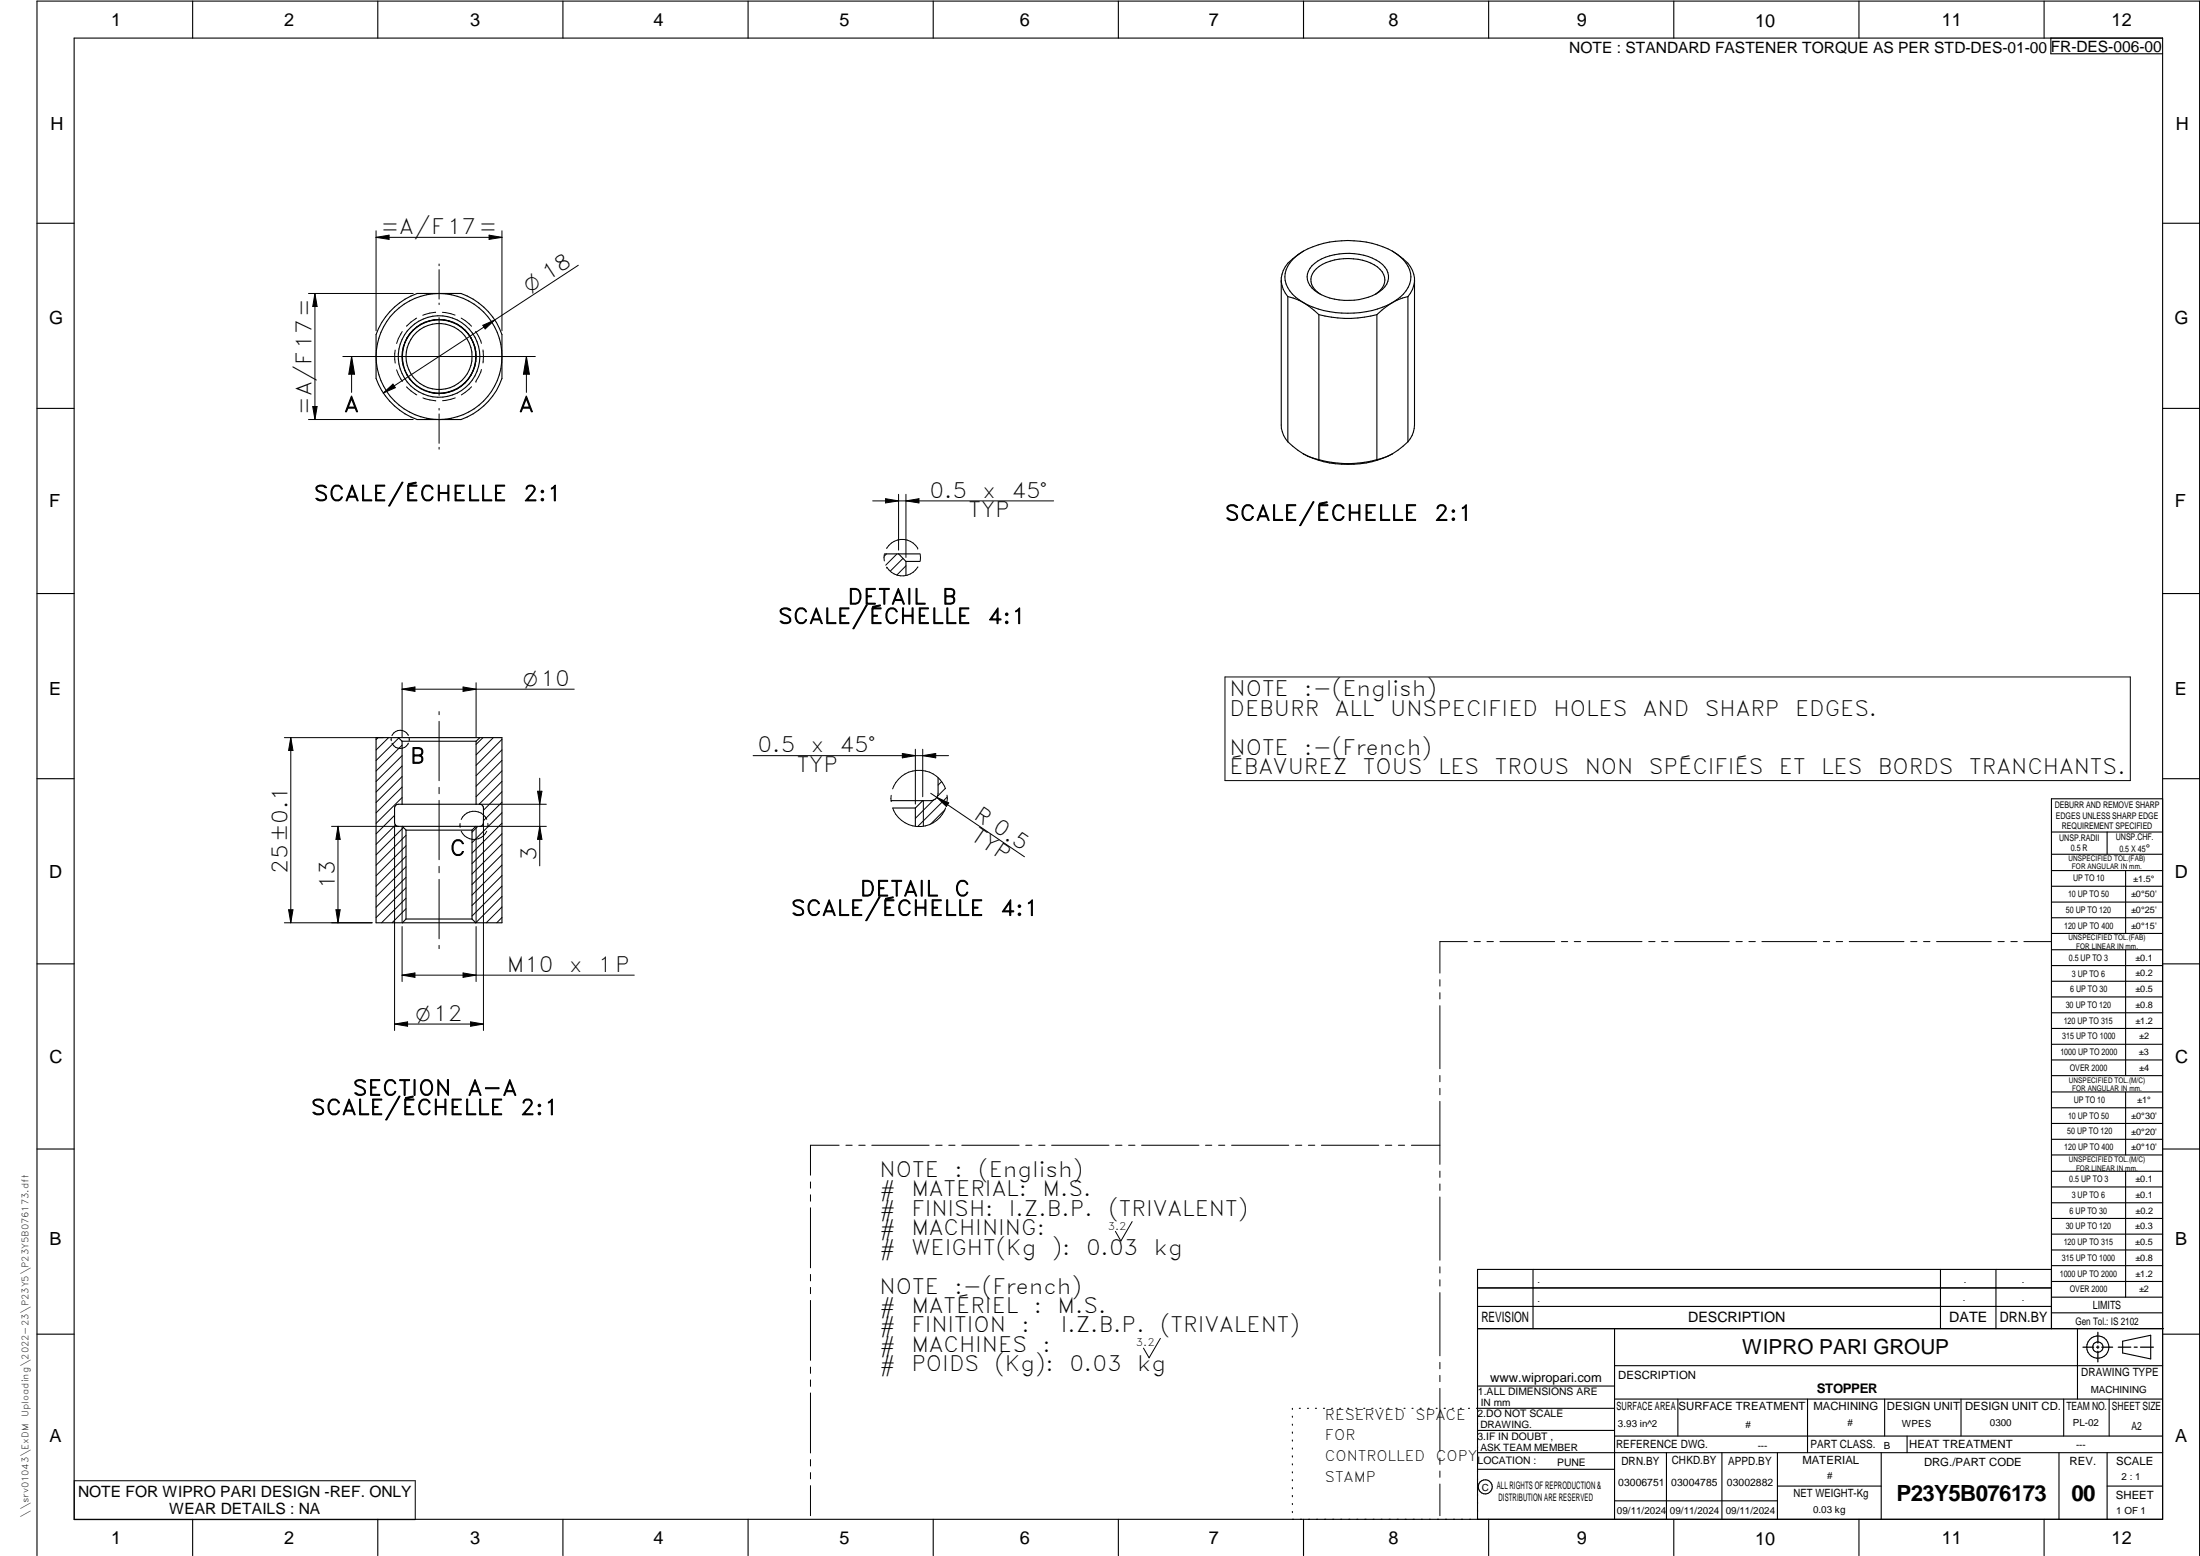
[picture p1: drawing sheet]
<svg xmlns="http://www.w3.org/2000/svg" width="594mm" height="420mm" viewBox="0 0 594 420" stroke-linecap="round" stroke-linejoin="round" font-family="sans-serif">
<g fill="none" stroke="#000" stroke-width=".3">
<path d="M20 10.3h564v400h-564zM52 .3v10M102 .3v10M152 .3v10M202 .3v10M252 .3v10M302 .3v10M352 .3v10M402 .3v10M452 .3v10M502 .3v10M552 .3v10"/>
<path d="M553.8 10.3v4.2h30.2M10 60.3h10M346 76.1a7.4 7.4 0 0 0 1.8 4M352 67.8a26.5 26.5 0 0 1 24 0 14.3 14.3 0 0 1 5.4 5.2l.6 2.1v39.7a7.1 7.1 0 0 1-1.8 4.5M352 67.8a8.7 8.7 0 0 0-5 7 7.7 7.7 0 0 0 3.9 6.2l2.5 1.7 2.7 2.3M352 67.8a14.3 14.3 0 0 0-5.5 5.2l-.5 2.1v39.7a7.1 7.1 0 0 0 1.8 4.5M354.3 71.8a14.9 14.9 0 0 1 12.7-3.1 10.5 10.5 0 0 1 7.5 4.2 4.4 4.4 0 0 1-2 5.8 16.5 16.5 0 0 1-17.5-.3 4.3 4.3 0 0 1-.7-6.6zM371.4 79.5a4.2 4.2 0 0 0 1.8-6.1 11.2 11.2 0 0 0-9-3.6 12.4 12.4 0 0 0-9.3 3.4 3.8 3.8 0 0 0 .9 5.7l.8 .6M377.1 68.5a7.3 7.3 0 0 1 3.6 8.2 9.8 9.8 0 0 1-4.7 5M382 76.1a7.4 7.4 0 0 1-1.8 4M584 60.3h10M106.5 82.9a17.5 17.5 0 0 1 6.1-3.7h11.9a18.2 18.2 0 0 1 11 11.1v11.9a18.1 18.1 0 0 1-11 11.1h-11.9a18.4 18.4 0 0 1-11-11.1v-11.9a17.8 17.8 0 0 1 4.9-7.4z"/>
<path d="M109.3 92.5a9.9 9.9 0 0 0 0 7.6M109.3 92.5a9.9 9.9 0 0 1 15.3-4.1 9.9 9.9 0 0 1 0 15.8 9.9 9.9 0 0 1-15.3-4.1M109.4 92.5a10.4 10.4 0 0 0 0 7.6M111.5 89.2l-.8 1-1.3 2.3M112.5 88.3a10 10 0 0 1 12.6 .4 10 10 0 0 1 2.1 12.6M347.8 80.1v39.2M347.8 80.1a16.7 16.7 0 0 1 5.4 2.3 27 27 0 0 0 22.8-.7M356.1 85v39.1M371.8 85a30.3 30.3 0 0 1-15.7 0M371.8 85v39.1M376 81.7l-1.5 1-2.7 2.3M380.2 80.1v39.2"/>
<path d="M380.2 80.1l-1.5 .4-2.7 1.2M10 110.3h10M109.4 100.1a10 10 0 0 0 17 2.2M347.8 119.3a16.2 16.2 0 0 0 8.3 4.8M380.2 119.3l-2.7 2.3-1.5 1M584 110.3h10M356.1 124.1a29.1 29.1 0 0 0 15.7 0M376 122.6l-1.4 .6-2.8 .9M376 122.6a27.1 27.1 0 0 1-22.8 .6M238.8 149.6h9.6M242.6 149.6l2 2M244.6 151.6h3.8"/>
<path d="M244.6 151.6v3.8M10 160.3h10M584 160.3h10M101.6 199.2h33.9v50h-33.9zM107.6 199.2l1 1M129.6 199.2l-1 1M10 210.3h10M106.8 217.5l.8-.3h22a1.01 1.01 0 0 1 .9 .9v4.1a1.01 1.01 0 0 1-.9 .9h-22a1.01 1.01 0 0 1-1.1-.9v-4.1zM108.6 200.2v17M108.6 200.2h20M128.6 200.2v17M241.1 218.2h6.1"/>
<path d="M247.2 218.2v4.9M249.2 216.2l-2 2M253.3 210v4.2a1.97 1.97 0 0 1-2 2h-10.7M584 215.7h-30v143.1M584 210.3h10M108.7 223.1l.9 1.1M109.6 224.2v24M109.6 224.2h17.9M127.5 224.2v24M128.5 223.1l-1 1.1M554 224.7h30M554 230.7h30"/>
<path d="M554 235.1h30M554 239.3h30M569 224.7v6M574 235.1v17M109.6 248.2l-.9 1M109.6 248.2h17.9M127.5 248.2l1 1M554 243.6h30M554 247.8h30M554 252.1h30M554 256.5h30M574 256.5v33.9"/>
<path d="M10 260.3h10M554 260.7h30M554 265h30M554 269.2h30M554 273.5h30M554 277.7h30M584 260.3h10M554 282h30M554 286.2h30M554 290.4h30M554 294.9h30M554 299.1h30"/>
<path d="M574 294.9v17M10 310.3h10M554 303.4h30M554 307.6h30M554 311.9h30M554 316.3h30M574 316.3v34M584 310.3h10M554 320.5h30M554 324.8h30M554 329h30M554 333.2h30"/>
<path d="M554 337.5h30M399 358.8h185.2M399 352.8h155M399 347.8h155M414 342.8v16M436 358.8v51.5M524 342.8v16M539 342.8v16M554 341.8h30M554 346h30M554 350.3h30M554 354.5h30"/>
<path d="M554 342.8h-155v67.5M561 358.8v19M10 360.3h10M399 374.3h37M436 377.8h148M453.1 377.8v10M488.1 377.8v14.5M508.9 377.8v10M529.5 377.8v10M557.3 377.8v10M569.5 377.8v10M573.2 362.2l7.6-1.6v6.3l-7.6-1.6z"/>
<path d="M584 368.8h-148M584 360.3h10M349 380.3v.3M349 382.4v.3M349 384.6v.3M349 386.7v.3M349 388.8v.3M349 391v.3M349 393.1v.3M349 395.3v.3M349 397.4v.3M349 399.5v.3"/>
<path d="M350.9 380.3h.2M353.1 380.3h.2M355.2 380.3h.3M357.4 380.3h.3M359.6 380.3h.3M361.7 380.3h.3M363.9 380.3h.3M366.1 380.3h.3M368.3 380.3h.2M370.4 380.3h.3M372.6 380.3h.3M374.8 380.3h.3"/>
<path d="M376.9 380.3h.4M379.1 380.3h.3M381.3 380.3h.3M383.4 380.3h.4M385.6 380.3h.3M387.8 380.3h.3M390 380.3h.3M392.2 380.3h.3M394.3 380.3h.3M396.5 380.3h.3M398.7 380.3h37.3M399 396.7h37"/>
<path d="M399 392.3h185M399 386.2h37M436 387.8h148M450 392.3v18M465 392.3v18M480 392.3v18M508 392.3v18M515 387.8v4.5M556 392.3v18M569 392.3v18M52 410.3v9.7M102 410.3v9.7"/>
<path d="M152 410.3v9.7M202 410.3v9.7M252 410.3v9.7M302 410.3v9.7M349 401.7v.3M349 403.8v.4M349 406v.3M349 408.1v.3M352 410.3v9.7M402 410.3v9.7M436 405.3h44M452 410.3v9.7"/>
<path d="M480 401.3h28M502 410.3v9.7M552 410.3v9.7M569 401.3h15M10 420v-419.7h584v419.7"/>
<circle cx="118.5" cy="96.3" r="8.9"/>
<circle cx="118.6" cy="96.3" r="17"/>
<circle cx="118.6" cy="96.3" r="11"/>
<circle cx="566.5" cy="363.7" r="1.39"/>
<circle cx="566.5" cy="363.8" r="3"/>
<circle cx="401.1" cy="401.5" r="1.9"/>
</g>
<g fill="none" stroke="#000" stroke-width=".27">
<path d="M83.3 79.2h28.3M85 79.2l.6 3.6h-1.2zM85 79.2v34.1M101.6 62.3v27M101.6 64.1h33.9M101.6 64.1l3.5-.6v1.1zM118.6 71.3v.5M118.6 72.8v8M132.1 63.5l3.4 .6-3.4 .5zM135.5 62.3v27M156.2 71.6l-22.6 14.8M92.6 96.3h52"/>
<path d="M94.9 96.3l.9 4.7h-1.6zM94.9 96.3v9.7M106.7 94.5v3.5M107.1 99.9l1.6 3.1M108.6 89.5l-1 1.9-.5 1.4M108.9 98.8a10 10 0 0 1 8.8-12.5 10 10 0 0 1 10.8 10.8 10 10 0 0 1-12.5 8.8M112.5 85.9l-2.7 2.2M117.6 84.3l-1.5 .2-1.9 .6M118.6 81.8v.5M118.6 85.8v21M119.5 84.3l3.4 .8M124.5 85.9l2.8 2.2"/>
<path d="M128.5 89.5l1.5 3.2M130 99.8l-1.5 3.2M130.4 87.8l3.2-1.4-2.6 2.4zM130.4 94.5v3.5M133.6 86.4l-30.1 19.7M142.1 96.3v9.7M142.1 96.3l.9 4.7h-1.7zM83.3 113.3h28.3M84.4 109.8h1.2l-.6 3.5zM103.5 106.1l2.6-2.4 .7 1zM109.8 104.4l1.2 1.2 1.6 1M114.2 107.4l3.5 .8"/>
<path d="M118.6 110.3v.4M118.6 111.8v7.9M122.9 107.4l-3.4 .8M127.3 104.4l-2.7 2.2M128.5 103h.1M118.6 120.8v.5M235.7 135.3h48.8M239.1 134.7l3.5 .6-3.5 .5zM242.6 133.5v15M244.6 133.5v17M244.6 135.3l3.6-.6v1.1zM238.8 149.7v1.8"/>
<path d="M239.4 149.6l-.6 .6M239.5 153.2h.1M242.2 149.6l-3 3M243.8 150.8l-3.4 3.4M244.6 152.8l-2.4 2.5M247.8 148h.1M247.8 148a4.9 4.9 0 0 0-8.4 .1M247.9 153.1a4.9 4.9 0 0 1-8.4 .1M248.5 149.7v1.7M76.8 199.2h26.7M78.5 199.2v50M78.5 199.2l.6 3.4h-1.2z"/>
<path d="M102.1 199.2l-.5 .5M104.9 199.2l-3.3 3.3M105.7 199.3v.7M107.7 199.3l-6.1 6.1M108.6 184.4v14.7M108.6 186.1l3.4-.6v1.2zM108.6 186.1h46.5M110.3 198.6a2.45 2.45 0 0 0-2.3-1.4 2.45 2.45 0 0 0-2.2 1.4M110.5 199.3v.7M118.6 192.2v.8M118.6 194.8v16M125 185.5l3.6 .6-3.6 .6z"/>
<path d="M128.6 184.4v14.7M130.4 199.2l-1.8 1.8M133.2 199.2l-4.6 4.6M135.5 199.6l-6.9 7.1M330.8 182.8h244.5v28h-244.5zM108.6 201.2l-7 7M108.6 204l-7 7M108.6 206.8l-7 7.1M108.6 209.7l-7 7M108.6 212.5l-7 7M108.6 215.3l-7 7M110.3 200.7a2.42 2.42 0 0 1-2.2 1.4 2.42 2.42 0 0 1-2.2-1.4"/>
<path d="M118.6 212.6v1.7M118.6 216.1v16.1M129.6 217.2h17.9M135.5 219.5l-8 8M135.5 213.8l-5 5M135.5 216.6l-5 5M135.5 202.5l-6.9 7M135.5 205.3l-6.9 7M135.5 208.2l-6.9 6.9M135.5 211l-6.1 6.2M145.2 213.7h1.1l-.6 3.5zM145.7 210.1v23.7"/>
<path d="M203.4 204h52.8M240.7 214.8v1.7M243.7 203.5l3.5 .5-3.5 .6zM247.2 202.3v14.8M249.2 204l3.5-.5v1.1zM249.2 202.3v12.8M249.3 216.2v6.9M251.3 214.2l25.3 17.2M252.1 216l-4.9 5M253 215.3l3.2 1.5-.6 1zM254.3 211l-1 1M255.1 218.7l-3.8 3.8"/>
<path d="M255.3 212.9l-2.2 2.1M255.3 213a7.6 7.6 0 0 0-7.1-5 7.6 7.6 0 0 0-7.2 5M255.3 218.1a7.6 7.6 0 0 1-7.1 5.1 7.6 7.6 0 0 1-7.1-5M255.7 214.7v1.7M255.8 215.2l-8 8M89.5 223.1h18.1M91.3 223.1v26.1M91.3 223.1l.6 3.6h-1.2zM106.5 220.2l-4.9 5M106.5 223.2v55.1M106.8 222.8l-5.2 5.2M108.6 223.1v26.1"/>
<path d="M109 223.4l-7.4 7.4M109.6 225.6l-8 8M109.6 228.4l-8 8.1M109.6 231.2l-8 8.1M109.6 234.1l-8 8M109.6 236.9l-8 8.1M109.6 239.7l-8 8.1M118.6 233.9v1.8M118.6 237.4v16.1M124.2 222.4v1M124.5 224.5a3.8 3.8 0 0 0 3.5 2.2 3.8 3.8 0 0 0 3.4-2.2M128.6 223.1v26.1"/>
<path d="M129 223.1l-1.5 1.6M129.5 223.1h18M130.5 221.2v57.1M131.4 221.2a3.8 3.8 0 0 0-3.4-2.1 3.8 3.8 0 0 0-3.5 2.2M131.7 222.3v1.1M135.5 222.3l-8 8.1M135.5 225.1l-8 8.1M135.5 227.9l-8 8.1M135.5 230.8l-8 8M135.5 233.6l-8 8.1M135.5 236.4l-8 8.1M135.5 239.3l-8 8.1"/>
<path d="M145.7 223.1l.6 3.6h-1.1zM76.8 249.2h23.7M77.9 245.7h1.2l-.6 3.5zM90.7 245.7h1.2l-.6 3.5zM108.6 250.2v14.8M109.6 242.5l-6.6 6.7M109.6 245.4l-3.7 3.8M118.6 255.3v.9M128.6 250.2v14.8M135.5 242.1l-7 7.1M135.5 244.9l-4.2 4.3M135.5 247.7l-1.4 1.5"/>
<path d="M396.2 254.3h-7.4v8.5M398.1 254.3h1.6M401.5 254.3h1.8M405 254.3h14.8M421.6 254.3h1.7M425.1 254.3h1.7M428.6 254.3h14.8M445.2 254.3h1.7M448.7 254.3h1.7M452.2 254.3h14.8M468.8 254.3h1.7M472.3 254.3h1.7"/>
<path d="M475.8 254.3h14.8M492.4 254.3h1.7M495.8 254.3h1.8M499.4 254.3h14.7M516 254.3h1.6M519.4 254.3h1.8M522.9 254.3h14.8M539.5 254.3h1.7M543 254.3h1.7M546.5 254.3h7.4M106.5 276.5l3.6-.6v1.2zM106.5 276.5h24"/>
<path d="M108.6 263.3l3.4-.6v1.2zM108.6 263.3h62.7M125 262.7l3.6 .6-3.6 .6zM127.1 275.9l3.4 .6-3.4 .6zM388.8 264.5v1.8M388.8 268.1v1.6M388.8 271.6v17M388.8 290.4v1.7M388.8 293.9v1.7M388.8 297.4v17M218.9 319.2v1.6M226.6 309.2h-7.7v8.1"/>
<path d="M228.4 309.2h1.7M231.9 309.2h1.7M235.4 309.2h15.5M252.7 309.2h1.7M256.2 309.2h1.7M259.7 309.2h15.5M277 309.2h1.7M280.5 309.2h1.7M284 309.2h15.5M301.2 309.2h1.8M304.8 309.2h1.7M308.3 309.2h15.5"/>
<path d="M325.5 309.2h1.7M329.1 309.2h1.6M332.6 309.2h15.4M349.8 309.2h1.7M353.3 309.2h1.7M356.8 309.2h15.5M374.1 309.2h1.7M377.6 309.2h1.7M381.1 309.2h7.7M388.8 316.2v1.7M388.8 319.7v1.7M218.9 322.6v1.8"/>
<path d="M218.9 326.1v16.2M305.7 329.9l-3 5.2-1.5-2.6M388.8 323.2v17.1M218.9 344.1v1.8M218.9 347.6v1.7M218.9 351.2v16.1M388.8 342.1v1.6M388.8 345.6v1.7M388.8 349v17.1M218.9 369.1v1.7M218.9 372.6v1.8M218.9 376.1v16.2"/>
<path d="M313.3 361.4l-3 5.2-1.5-2.6M388.8 367.9v1.7M388.8 371.4v1.7M388.8 374.9v17M20.1 399.8h92v10.5h-92zM218.9 394.1v1.8M218.9 397.6v1.7M388.8 393.7v1.7M388.8 397.2v1.7M218.9 401.2v8.1M388.8 400.7v8.6"/>
</g>
<path d="M566.5 359.7v3M562.5 363.8h2.9M566.1 363.8h.7M566.5 363.4v.7M566.5 364.9v2.8M567.6 363.8h2.9M572 363.8h3.4M576.3 363.8h.8M578 363.8h3.5" fill="none" stroke="#000" stroke-width=".34"/>
<g fill="#000">
<path d="M101.6 64.1l3.5-.6v1.1zM132.1 63.5l3.4 .6-3.4 .5zM85 79.2l.6 3.6h-1.2zM130.4 87.8l3.2-1.4-2.6 2.4zM84.4 109.8h1.2l-.6 3.5zM94.9 96.3l.9 4.7h-1.6zM103.5 106.1l2.6-2.4 .7 1zM142.1 96.3l.9 4.7h-1.7zM239.1 134.7l3.5 .6-3.5 .5zM244.6 135.3l3.6-.6v1.1zM108.6 186.1l3.4-.6v1.2zM125 185.5l3.6 .6-3.6 .6z"/>
<path d="M78.5 199.2l.6 3.4h-1.2zM145.2 213.7h1.1l-.6 3.5zM243.7 203.5l3.5 .5-3.5 .6zM249.2 204l3.5-.5v1.1zM253 215.3l3.2 1.5-.6 1zM91.3 223.1l.6 3.6h-1.2zM145.7 223.1l.6 3.6h-1.1zM77.9 245.7h1.2l-.6 3.5zM90.7 245.7h1.2l-.6 3.5zM106.5 276.5l3.6-.6v1.2zM108.6 263.3l3.4-.6v1.2zM125 262.7l3.6 .6-3.6 .6z"/>
<path d="M127.1 275.9l3.4 .6-3.4 .6z"/>
</g>
<g font-size="6">
<text x="512.1" y="405.2">P23Y5B076173</text>
<text x="559.4" y="405.2">00</text>
</g>
<g font-size="5.7">
<text x="102.9" y="63.2">=A/F17=</text>
<text x="84.2" y="112" transform="rotate(-90 84.2 112)">=A/F17=</text>
<text x="92.9" y="111.2">A</text>
<text x="140.1" y="111.2">A</text>
<text x="84.7" y="135.3">SCALE/ÉCHELLE</text>
<text x="141.3" y="135.3">2:1</text>
<text x="251" y="134.4">0.5</text>
<text x="265.3" y="134.4">x</text>
<text x="273.1" y="134.4">45°</text>
<text x="261.5" y="139.6">TYP</text>
<text x="330.7" y="140.5">SCALE/ÉCHELLE</text>
<text x="387.3" y="140.5">2:1</text>
<text x="228.8" y="163.2">DETAIL</text>
<text x="254.4" y="163.2">B</text>
<text x="210.1" y="168.4">SCALE/ÉCHELLE</text>
<text x="266.7" y="168.4">4:1</text>
<text x="332" y="188">NOTE</text>
<text x="352.2" y="188">:-(English)</text>
<text x="332" y="193.3">DEBURR</text>
<text x="360.5" y="193.3">ALL</text>
<text x="375.4" y="193.3">UNSPECIFIED</text>
<text x="419.5" y="193.3">HOLES</text>
<text x="443.7" y="193.3">AND</text>
<text x="460.3" y="193.3">SHARP</text>
<text x="484.7" y="193.3">EDGES.</text>
<text x="204.6" y="203.2">0.5</text>
<text x="218.9" y="203.2">x</text>
<text x="226.7" y="203.2">45°</text>
<text x="332" y="203.8">NOTE</text>
<text x="352.2" y="203.8">:-(French)</text>
<text x="110.7" y="206.1">B</text>
<text x="215.1" y="208.4">TYP</text>
<text x="332" y="209">ÉBAVUREZ</text>
<text x="368" y="209">TOUS</text>
<text x="388.3" y="209">LES</text>
<text x="403.6" y="209">TROUS</text>
<text x="427.9" y="209">NON</text>
<text x="445.3" y="209">SPÉCIFIÉS</text>
<text x="480.4" y="209">ET</text>
<text x="491.7" y="209">LES</text>
<text x="507.1" y="209">BORDS</text>
<text x="531.7" y="209">TRANCHANTS.</text>
<text x="262.7" y="220.9" transform="rotate(34 262.7 220.9)">R 0.5</text>
<text x="261.9" y="226.6" transform="rotate(34 261.9 226.6)">TYP</text>
<text x="121.5" y="231">C</text>
<text x="144.9" y="232.6" transform="rotate(-90 144.9 232.6)">3</text>
<text x="77.7" y="236" transform="rotate(-90 77.7 236)">25±0.1</text>
<text x="90.4" y="240.1" transform="rotate(-90 90.4 240.1)">13</text>
<text x="232.2" y="242">DETAIL</text>
<text x="257.7" y="242">C</text>
<text x="213.6" y="247.2">SCALE/ÉCHELLE</text>
<text x="270.1" y="247.2">4:1</text>
<text x="136.9" y="262.4">M10</text>
<text x="153.7" y="262.4">x</text>
<text x="161.4" y="262.4">1P</text>
<text x="95.2" y="295.8">SECTION</text>
<text x="126.3" y="295.8">A-A</text>
<text x="83.9" y="301">SCALE/ÉCHELLE</text>
<text x="140.5" y="301">2:1</text>
<text x="237.5" y="317.8">NOTE</text>
<text x="257.7" y="317.8">:</text>
<text x="264.1" y="317.8">(English)</text>
<text x="237.5" y="323">#</text>
<text x="246.1" y="323">MATERIAL:</text>
<text x="281.5" y="323">M.S.</text>
<text x="237.5" y="328.3">#</text>
<text x="246.1" y="328.3">FINISH:</text>
<text x="272.4" y="328.3">I.Z.B.P.</text>
<text x="299.3" y="328.3">(TRIVALENT)</text>
<text x="237.5" y="333.5">#</text>
<text x="246.1" y="333.5">MACHINING:</text>
<text x="237.5" y="338.8">#</text>
<text x="246.1" y="338.8">WEIGHT(Kg</text>
<text x="284" y="338.8">):</text>
<text x="293.3" y="338.8">0.03</text>
<text x="311.6" y="338.8">kg</text>
<text x="237.5" y="349.3">NOTE</text>
<text x="257.7" y="349.3">:-(French)</text>
<text x="237.5" y="354.5">#</text>
<text x="237.5" y="359.8">#</text>
<text x="246.1" y="359.8">FINITION</text>
<text x="246.1" y="354.5">MATÉRIEL</text>
<text x="275.8" y="359.8">:</text>
<text x="279.2" y="354.5">:</text>
<text x="285.6" y="354.5">M.S.</text>
<text x="286.4" y="359.8">I.Z.B.P.</text>
<text x="313.3" y="359.8">(TRIVALENT)</text>
<text x="237.5" y="365">#</text>
<text x="246.1" y="365">MACHINES</text>
<text x="281.5" y="365">:</text>
<text x="237.5" y="370.3">#</text>
<text x="246.1" y="370.3">POIDS</text>
<text x="268.5" y="370.3">(Kg):</text>
<text x="288.8" y="370.3">0.03</text>
<text x="307.1" y="370.3">kg</text>
</g>
<text font-size="5.6" x="470.5" y="365.5">WIPRO PARI GROUP</text>
<g font-size="5.4">
<text x="143" y="79.2" transform="rotate(-33 143 79.2)">O 18</text>
<text x="141.3" y="185.2">O10</text>
<text x="112.3" y="275.6">O12</text>
</g>
<g font-size="4.9">
<text x="30" y="6.9">1</text>
<text x="76.7" y="6.9">2</text>
<text x="127" y="6.9">3</text>
<text x="176.5" y="6.9">4</text>
<text x="226.7" y="6.9">5</text>
<text x="275.4" y="6.9">6</text>
<text x="326.4" y="6.9">7</text>
<text x="375" y="6.9">8</text>
<text x="425.8" y="6.9">9</text>
<text x="473.9" y="7.3">10</text>
<text x="524.3" y="6.9">11</text>
<text x="570.2" y="6.9">12</text>
<text x="13.6" y="35.1">H</text>
<text x="587.6" y="35.1">H</text>
<text x="13.2" y="87.5">G</text>
<text x="587.2" y="87.5">G</text>
<text x="13.2" y="137">F</text>
<text x="587.2" y="137">F</text>
<text x="13.2" y="187.6">E</text>
<text x="587.2" y="187.6">E</text>
<text x="13.2" y="237">D</text>
<text x="587.2" y="237">D</text>
<text x="13.4" y="287.1">C</text>
<text x="587.4" y="287.1">C</text>
<text x="13.4" y="336.2">B</text>
<text x="587.4" y="336.2">B</text>
<text x="13.4" y="389.3">A</text>
<text x="587.4" y="389.3">A</text>
<text x="30" y="416.9">1</text>
<text x="76.7" y="416.9">2</text>
<text x="127" y="416.9">3</text>
<text x="176.5" y="416.9">4</text>
<text x="226.7" y="416.9">5</text>
<text x="275.4" y="416.9">6</text>
<text x="326.4" y="416.9">7</text>
<text x="375" y="416.9">8</text>
<text x="425.8" y="416.9">9</text>
<text x="473.9" y="417.3">10</text>
<text x="524.3" y="416.9">11</text>
<text x="570.2" y="416.9">12</text>
</g>
<g font-size="4.2">
<text x="423.7" y="14.3">NOTE : STANDARD FASTENER TORQUE AS PER STD-DES-01-00</text>
<text x="553.8" y="14">FR-DES-006-00</text>
<text x="21.1" y="404.3">NOTE FOR WIPRO PARI DESIGN -REF. ONLY</text>
<text x="45.7" y="408.8">WEAR DETAILS : NA</text>
</g>
<g font-size="3.9">
<text x="400" y="357.1">REVISION</text>
<text x="455.9" y="357.1">DESCRIPTION</text>
<text x="526.4" y="357.1">DATE</text>
<text x="540" y="357.1">DRN.BY</text>
<text x="357.8" y="383.3">RESERVED</text>
<text x="382.3" y="383.3">SPACE</text>
<text x="357.8" y="388.9">FOR</text>
<text x="357.8" y="394.5">CONTROLLED</text>
<text x="387.8" y="394.5">COPY</text>
<text x="357.8" y="400">STAMP</text>
</g>
<text font-size="3.6" x="490.6" y="376.1">STOPPER</text>
<text font-size="3.5" x="402.4" y="373.3">www.wipropari.com</text>
<g font-size="3.1">
<text x="565.1" y="353.5">LIMITS</text>
<text x="562" y="371.7">DRAWING TYPE</text>
<text x="437" y="372.3">DESCRIPTION</text>
<text x="436.5" y="380.8">SURFACE AREA</text>
<text x="453.3" y="380.8">SURFACE TREATMENT</text>
<text x="489.7" y="380.8">MACHINING</text>
<text x="509.5" y="380.8">DESIGN UNIT</text>
<text x="530.6" y="380.8">DESIGN UNIT CD.</text>
<text x="558" y="380.6">TEAM NO.</text>
<text x="570.3" y="380.7">SHEET SIZE</text>
<text x="575.6" y="386.1">A2</text>
<text x="436.4" y="391.1">REFERENCE DWG.</text>
<text x="437.8" y="395.5">DRN.BY</text>
<text x="451.4" y="395.4">CHKD.BY</text>
<text x="466.6" y="395.5">APPD.BY</text>
<text x="486.7" y="395.4">MATERIAL</text>
<text x="488.9" y="390.9">PART CLASS.</text>
<text x="515.6" y="390.9">HEAT TREATMENT</text>
<text x="519.6" y="395.9">DRG./PART CODE</text>
<text x="558.9" y="395.5">REV.</text>
<text x="571.4" y="395.6">SCALE</text>
<text x="484.3" y="404.2">NET WEIGHT-Kg</text>
<text x="571.4" y="404.7">SHEET</text>
</g>
<text font-size="3" x="579.5" y="230.1">°</text>
<g font-size="2.8">
<text x="299.1" y="332.1">3.2</text>
<text x="560.4" y="357.7">Gen Tol.: IS 2102</text>
<text x="306.7" y="363.6">3.2</text>
<text x="399.1" y="376.6">1.ALL DIMENSIONS ARE</text>
<text x="399" y="382.7">2.DO NOT SCALE</text>
<text x="399" y="388.7">3.IF IN DOUBT ,</text>
<text x="399" y="395.4">LOCATION :</text>
<text x="420.5" y="396">PUNE</text>
<text x="404.2" y="402">ALL RIGHTS OF REPRODUCTION &amp;</text>
<text x="437" y="401.2">03006751</text>
<text x="451.3" y="401.2">03004785</text>
<text x="466.3" y="401.2">03002882</text>
<text x="404.7" y="405.4">DISTRIBUTION ARE RESERVED</text>
</g>
<g font-size="2.7">
<text x="564.6" y="376.2">MACHINING</text>
<text x="399.9" y="379.7">IN mm</text>
<text x="399.7" y="385.7">DRAWING.</text>
<text x="436.9" y="385.4">3.93 in^2</text>
<text x="471.4" y="385.5">#</text>
<text x="498.9" y="385">#</text>
<text x="513.6" y="385.3">WPES</text>
<text x="537.3" y="385.1">0300</text>
<text x="559.7" y="385.1">PL-02</text>
<text x="399.7" y="391.8">ASK TEAM MEMBER</text>
<text x="474.6" y="391.2">---</text>
<text x="508.7" y="391.2">B</text>
<text x="560.6" y="391.1">---</text>
<text x="493.4" y="399.5">#</text>
<text x="572.8" y="399.7">2 : 1</text>
<text x="400.1" y="402.5">C</text>
<text x="436.6" y="408.7">09/11/2024</text>
<text x="450.9" y="408.8">09/11/2024</text>
<text x="466" y="408.9">09/11/2024</text>
<text x="489.6" y="408.5">0.03 kg</text>
<text x="571.4" y="408.7">1 OF 1</text>
</g>
<g font-size="2.5">
<text x="554.9" y="218.3">DEBURR AND REMOVE SHARP</text>
<text x="555.2" y="221">EDGES UNLESS SHARP EDGE</text>
<text x="556.1" y="227.1">UNSP.RADII</text>
<text x="556.8" y="223.8">REQUIREMENT SPECIFIED</text>
<text x="571.4" y="226.9">UNSP.CHF.</text>
<text x="559.2" y="229.9">0.5 R</text>
<text x="572.3" y="230.1">0.5 X 45</text>
<text x="559.8" y="238">UP TO 10</text>
<text x="576.1" y="238.1">±1.5°</text>
<text x="558.5" y="242.2">10 UP TO 50</text>
<text x="575.5" y="242.3">±0°50'</text>
<text x="557.4" y="250.7">120 UP TO 400</text>
<text x="557.9" y="246.5">50 UP TO 120</text>
<text x="575.5" y="250.7">±0°15'</text>
<text x="575.5" y="246.5">±0°25'</text>
<text x="558.7" y="259.4">0.5 UP TO 3</text>
<text x="559.5" y="263.7">3 UP TO 6</text>
<text x="576.6" y="263.6">±0.2</text>
<text x="576.6" y="259.4">±0.1</text>
<text x="559" y="267.9">6 UP TO 30</text>
<text x="576.6" y="267.9">±0.5</text>
<text x="557.8" y="272.2">30 UP TO 120</text>
<text x="576.6" y="272.2">±0.8</text>
<text x="556.9" y="280.7">315 UP TO 1000</text>
<text x="557.3" y="276.4">120 UP TO 315</text>
<text x="576.6" y="276.4">±1.2</text>
<text x="577.7" y="280.7">±2</text>
<text x="556.4" y="284.9">1000 UP TO 2000</text>
<text x="577.6" y="284.9">±3</text>
<text x="558.9" y="289.2">OVER 2000</text>
<text x="577.7" y="289.3">±4</text>
<text x="560" y="297.9">UP TO 10</text>
<text x="577.1" y="297.9">±1°</text>
<text x="558.5" y="302.1">10 UP TO 50</text>
<text x="575.5" y="302.1">±0°30'</text>
<text x="557.4" y="310.6">120 UP TO 400</text>
<text x="558.2" y="306.3">50 UP TO 120</text>
<text x="575.5" y="310.6">±0°10'</text>
<text x="575.5" y="306.4">±0°20'</text>
<text x="558.8" y="319.2">0.5 UP TO 3</text>
<text x="559.4" y="323.4">3 UP TO 6</text>
<text x="576.6" y="319.2">±0.1</text>
<text x="576.6" y="323.5">±0.1</text>
<text x="558.9" y="327.7">6 UP TO 30</text>
<text x="576.7" y="327.7">±0.2</text>
<text x="557.8" y="332">30 UP TO 120</text>
<text x="576.6" y="332">±0.3</text>
<text x="556.8" y="340.5">315 UP TO 1000</text>
<text x="557.3" y="336.3">120 UP TO 315</text>
<text x="576.6" y="336.3">±0.5</text>
<text x="576.6" y="340.5">±0.8</text>
<text x="415.2" y="346.4">.</text>
<text x="530.3" y="346.5">.</text>
<text x="545.9" y="346.4">.</text>
<text x="556.2" y="344.7">1000 UP TO 2000</text>
<text x="576.6" y="344.7">±1.2</text>
<text x="415.2" y="351.5">.</text>
<text x="530" y="351.3">.</text>
<text x="545.9" y="351.4">.</text>
<text x="558.9" y="349">OVER 2000</text>
<text x="577.6" y="349">±2</text>
</g>
<g font-size="2.4">
<text x="7.7" y="382.7" transform="rotate(-90 7.7 382.7)">Uploading\2022-23\P23Y5\P23Y5B076173.dft</text>
<text x="7.7" y="409.8" transform="rotate(-90 7.7 409.8)">\\srv01043\ExDM</text>
</g>
<g font-size="2.1">
<text x="558.5" y="232.4">UNSPECIFIED TOL.(FAB)</text>
<text x="559.5" y="234.7">FOR ANGULAR IN mm.</text>
<text x="558.6" y="253.9">UNSPECIFIED TOL.(FAB)</text>
<text x="560.7" y="256.3">FOR LINEAR IN mm.</text>
<text x="558.7" y="292.3">UNSPECIFIED TOL.(M/C)</text>
<text x="559.6" y="294.7">FOR ANGULAR IN mm.</text>
<text x="558.7" y="313.7">UNSPECIFIED TOL.(M/C)</text>
<text x="560.6" y="316.1">FOR LINEAR IN mm.</text>
</g>
</svg>
